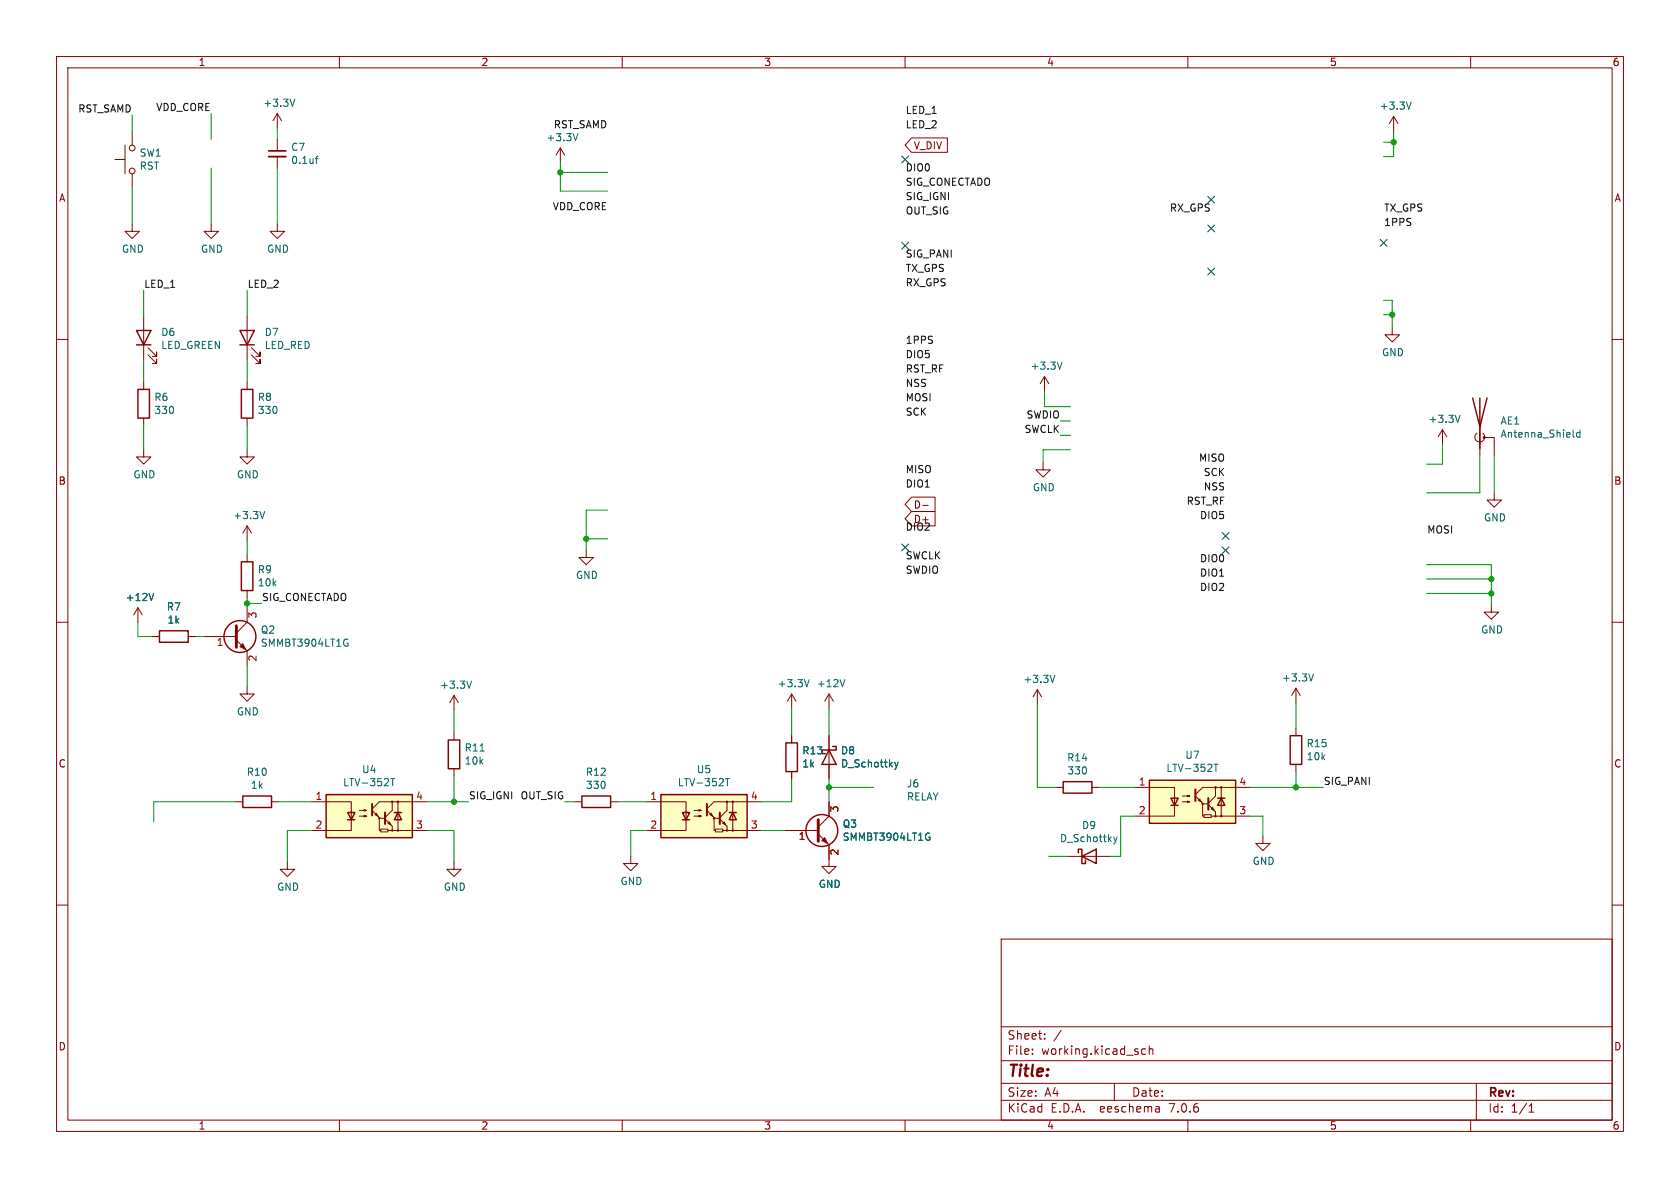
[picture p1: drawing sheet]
<svg xmlns="http://www.w3.org/2000/svg" width="297mm" height="210mm" viewBox="0 0 297 210" stroke-linecap="round" stroke-linejoin="round" font-family="sans-serif">
<g fill="none" stroke="#840000" stroke-width=".18">
<path d="M10 10h277v190h-277zM12 12h273v186h-273zM60 10v2M110 10v2M160 10v2M210 10v2M260 10v2M20.3 28.2h1.8M22.1 25.7v5M23.4 39.6v1.3h1.2l-1.2 1.3-1.3-1.3h1.3M23.4 23.1v2.6M23.4 30.7v2.6"/>
<path d="M37.3 39.6v1.3h1.3l-1.3 1.3-1.2-1.3h1.2M49 39.6v1.3h1.3l-1.3 1.3-1.2-1.3h1.2M49 20.1l-.7 1.2M49 20.1v2.5M49 24.6v2.1M49 27.7v2M49 20.1l.8 1.2M99.1 26.2l-.8 1.2M99.1 26.2v2.5M99.1 26.2l.7 1.2M161.1 24.4h6.4v2.5h-6.4l-1.1-1.2zM246.4 20.6l-.8 1.2"/>
<path d="M246.4 20.6v2.5M246.4 20.6l.7 1.2M10 60h2M25.4 55.9v7.6M43.7 55.9v7.6M246.1 57.9v1.3h1.3l-1.3 1.3-1.2-1.3h1.2M285 60h2M25.4 79.5v1.3h1.3l-1.3 1.2-1.3-1.2h1.3M25.4 67.6v1.2M25.4 73.9v1.3M26.2 62.7l1.5 1.6v-.8v.8h-.8M26.2 61.5l1.5 1.5v-.8v.8h-.8"/>
<path d="M43.7 79.5v1.3h1.3l-1.3 1.2-1.3-1.2h1.3M43.7 67.6v1.2M43.7 73.9v1.3M44.4 62.7l1.6 1.6v-.8v.8h-.8M44.4 61.5l1.6 1.5v-.8v.8h-.8M184.7 66.5v2.6M184.7 66.5l-.8 1.3M184.7 66.5l.7 1.3M255 75.9l-.7 1.3M255 75.9v2.6M255 75.9l.8 1.3M261.1 76.6a.85 .85 0 0 0-.1 1.2 .85 .85 0 0 0 1.2 0 .85 .85 0 0 0-.1-1.2"/>
<path d="M261.6 75.4v5.1M262.4 77.3h1.8v3.2M43.7 93v2.5M43.7 98v1.3M43.7 93l-.8 1.2M43.7 93l.7 1.2M103.6 97.3v1.3h1.3l-1.3 1.2-1.2-1.2h1.2M161.1 90.4h4.2v2.6h-4.2l-1.1-1.3zM161.1 87.9h4.2v2.5h-4.2l-1.1-1.2zM163.1 89.3h1M184.4 81.8v1.3h1.3l-1.3 1.2-1.3-1.2h1.3M264.2 87.1v1.3h1.2l-1.2 1.3-1.3-1.3h1.3"/>
<path d="M10 110h2M24.4 107.4l-.8 1.3M24.4 107.4v2.6M24.4 107.4l.7 1.3M26.9 112.5h1.3M33.3 112.5h1.2M36.1 112.5h5.7M41.8 113.2l1.9 1.9v2.5M43.7 104.4v1.3M43.7 107.4v2.6l-1.9 1.9M263.7 106.9v1.3h1.2l-1.2 1.3-1.3-1.3h1.3M285 110h2"/>
<path d="M43.7 121.4v1.3h1.3l-1.3 1.3-1.3-1.3h1.3M80.3 122.9v2.6M80.3 129.5v1.3M80.3 135.9v1.3M80.3 122.9l-.8 1.3M80.3 122.9l.7 1.3M140 122.7v2.5M140 130v1.3M140 136.4v1.3M140 122.7l-.8 1.3M140 122.7l.7 1.3M146.6 122.7v2.5"/>
<path d="M146.6 130v7.7M146.6 122.7l-.8 1.3M146.6 122.7l.7 1.3M183.4 121.9l-.8 1.3M183.4 121.9v2.6M183.4 121.9l.7 1.3M186.7 139.2h1.3M193 139.2h1.3M200.7 139.2h6.9v1.9M214.9 139.2v1.5l-1.3 1.3M215.9 139.2v5.1M221 139.2h-8.4l-1.3 1.3"/>
<path d="M229.1 121.7l-.8 1.2M229.1 121.7v2.5M229.1 128.8v1.2M229.1 135.1v1.3M229.1 121.7l.8 1.2M10 160h2M41.7 141.7h1.2M48 141.7h1.3M50.8 152.4v1.3h1.3l-1.3 1.2-1.3-1.2h1.3M55.1 141.7h7v1.9M62.1 143.4v3.4h-7M63.5 144.3h1.3l-.4 .1v-.3l.4 .2"/>
<path d="M63.5 143.3h1.3l-.4 .1v-.3l.4 .2M65.8 143.3l1.3 1.2v2.3h.2M66.3 144l.2-.2 .3 .5zM67.1 144.7h1M67.3 146.6h1.3v.5h-1.3zM68.1 144.8l1.2 1.3v.7M68.6 145.5l.2-.2 .3 .5zM68.6 146.8h6.8M69.3 141.7v1.6l-1.2 1.2M70.4 141.7v5.1M75.4 141.7h-8.3l-1.3 1.3M80.3 152.4v1.3h1.2l-1.2 1.2-1.3-1.2h1.3"/>
<path d="M101.6 141.7h1.3M107.9 141.7h1.3M111.5 151.4v1.3h1.3l-1.3 1.2-1.3-1.2h1.3M114.3 141.7h7v1.9M121.3 143.4v3.4h-7M122.7 144.3h1.3l-.4 .1v-.3l.4 .2M122.7 143.3h1.3l-.4 .1v-.3l.4 .2M125 143.3l1.2 1.2v2.3h.3M125.5 144l.2-.2 .3 .5zM126.2 144.7h1.1M126.5 146.6h1.3v.5h-1.3zM127.3 144.8l1.2 1.3v.7"/>
<path d="M127.8 145.5l.2-.2 .3 .5zM127.8 146.8h6.8M128.5 141.7v1.6l-1.2 1.2M129.5 141.7v5.1M134.6 141.7h-8.4l-1.2 1.3M138.9 146.8h5.8M144.7 147.4l1.9 2v3.8h1.2l-1.2 1.2-1.3-1.2h1.3M146.6 141.7v2.6l-1.9 1.9M188.7 151.4h7.6M207.6 140.8v3.5h-6.9M209 141.7h1.3l-.4 .2v-.3l.4 .1M209 140.7h1.3l-.4 .1v-.2l.4 .1"/>
<path d="M211.3 140.7l1.3 1.3v2.3h.3M211.8 141.5l.3-.3 .2 .5zM212.6 142.1h1M212.9 144h1.2v.5h-1.2zM213.6 142.2l1.3 1.3v.8M214.1 144.3h6.9M214.4 142.7l.2 .6-.5-.3zM223.3 147.8v1.3h1.2l-1.2 1.3-1.3-1.3h1.3M285 160h2M177 166h108v32h-108zM60 198v2M110 198v2"/>
<path d="M160 198v2M177 194.5h108M177 191.5h108M177 187.5h108M177 181.5h108M182.5 186.3v.1M182.5 185.5v.1M184.7 183.6v.1M184.7 182.8v.1M187.6 182.1l-1.3 2M197 191.5v3M202.5 185.5l-.4-.1-.3 .3v.4l.2 .2h.5"/>
<path d="M203.2 185.5l.2-.1 .3 .1 .1 .9M203.2 184.9v1.5M204.9 195.7l.1 .9M205 196.5l-.2 .1M205 196h-.2M210 198v2M260 198v2M261 191.5v6.5M270.3 196.6h.9M270.3 195.5l.4-.4v1.5"/>
<circle cx="23.4" cy="26.2" r=".51"/>
<circle cx="23.4" cy="30.2" r=".51"/>
<circle cx="214.9" cy="139.2" r=".13"/>
<circle cx="215.9" cy="139.2" r=".13"/>
<circle cx="67.1" cy="144.7" r=".13"/>
<circle cx="69.3" cy="141.7" r=".13"/>
<circle cx="69.3" cy="146.8" r=".13"/>
<circle cx="70.4" cy="141.7" r=".13"/>
<circle cx="70.4" cy="146.8" r=".13"/>
<circle cx="126.2" cy="144.7" r=".13"/>
<circle cx="128.5" cy="141.7" r=".13"/>
<circle cx="128.5" cy="146.8" r=".13"/>
<circle cx="129.5" cy="141.7" r=".13"/>
<circle cx="129.5" cy="146.8" r=".13"/>
<circle cx="212.6" cy="142.1" r=".13"/>
<circle cx="214.9" cy="144.3" r=".13"/>
<circle cx="215.9" cy="144.3" r=".13"/>
</g>
<g fill="none" stroke="#006464" stroke-width=".18">
<path d="M52.1 17.5l-.4 1.3M249.5 18l-.4 1.3M55.8 28.1h.4M56.2 27.6l-.3 .2v1.1M102.2 23.6l-.5 1.3M187.8 64l-.5 1.3M258.1 73.4l-.4 1.3M278.2 77.2l.1 .1M279.3 76v1.3M279.3 76.5l-.3-.1-.3 .3 .1 .5h.5M46.8 90.4l-.4 1.3M27.2 104.9l-.4 1.3"/>
<path d="M61.2 113h.3M61.3 113.7h.2v.4l-.3 .1M186.5 119.4l-.4 1.2M232.2 119.1l-.4 1.3M69.1 137.6h.7M69.4 137.6v1.3M83.4 120.4l-.5 1.3M84.9 132.8h.7M128.2 137.6h.8M128.6 137.6v1.3M143.1 120.1l-.5 1.3M149.4 120.1l-.5 1.3"/>
<path d="M158.2 134.7l.3 .9M158.5 135.6l-.3 .4M158.8 134.7l-.3 .9M214.6 135.1h.7M215 135.1v1.3M164 147.3h.3M164.2 148h.2v.4l-.4 .1M196.9 147.9l.3 .9M197.2 148.8l-.3 .4M197.5 147.9l-.3 .9"/>
</g>
<g fill="none" stroke="#840000" stroke-width=".25">
<path d="M24.1 58.4h2.6l-1.3 2.6zM42.4 58.4h2.6l-1.3 2.6zM24.1 61h2.6M24.4 68.8h2v5.1h-2zM42.4 61h2.6M42.7 68.8h2v5.1h-2zM260.3 70.4l1.3 5 1.3-5M261.6 70.4v8.8M42.7 99.3h2v5.1h-2zM28.2 111.5h5.1v2h-5.1zM79.2 130.8h2.1v5.1h-2.1zM138.9 131.3h2.1v5.1h-2.1z"/>
<path d="M146.6 132.6l1.2 2.5h-2.5zM147.2 132h.6v.6h-2.5v.6h.6M188 138.2h5v2h-5zM203.2 137.9h15.2v7.6h-15.2zM228.1 130h2v5.1h-2zM42.9 140.7h5.1v2h-5.1zM57.7 140.5h15.2v7.6h-15.2zM61.5 143.6h1.2l-.6 1.3zM61.5 144.9h1.2M69.7 143.6h1.3M70.4 143.6l.6 1.3h-1.3zM102.9 140.7h5v2h-5z"/>
<path d="M116.8 140.5h15.3v7.6h-15.3zM120.6 143.6h1.3l-.6 1.3zM120.6 144.9h1.3M128.9 143.6h1.3M129.5 143.6l.7 1.3h-1.3zM190.6 150.7v-.6h.7v2.6h.6v-.7M191.3 151.4l2.5-1.3v2.6zM207 141.1h1.3l-.7 1.3zM207 142.4h1.3M215.3 141.1h1.2M215.9 141.1l.6 1.3h-1.2z"/>
<circle cx="42.4" cy="112.5" r="2.82"/>
<circle cx="145.3" cy="146.8" r="2.82"/>
</g>
<g fill="#840000" stroke="#840000" stroke-width=".18">
<path d="M145.3 148.6l.5-.5 .5 1z"/>
<path d="M42.4 114.3l.5-.5 .5 1z"/>
<circle cx="262.4" cy="77.3" r=".18"/>
</g>
<path d="M47.5 27.7h3" fill="none" stroke="#840000" stroke-width=".33"/>
<path d="M47.5 26.7h3" fill="none" stroke="#840000" stroke-width=".3"/>
<g fill="#ffffc2" stroke="#ffffc2" stroke-width=".18">
<path d="M57.7 140.5h15.2v7.6h-15.2z"/>
<path d="M116.8 140.5h15.3v7.6h-15.3z"/>
<path d="M203.2 137.9h15.2v7.6h-15.2z"/>
</g>
<path d="M211.3 139.6v2M65.8 142.1v2M68.1 143.6v2.1M125 142.1v2M127.3 143.6v2.1M213.6 141.1v2" fill="none" stroke="#840000" stroke-width=".36"/>
<path d="M41.8 110.6v3.8M144.7 144.9v3.8" fill="none" stroke="#840000" stroke-width=".51"/>
<g fill="none" stroke="#009600" stroke-width=".18">
<path d="M23.4 20.3v2.8M23.4 33.3v6.3M37.3 20.1v4.5M37.3 29.7v9.9M49 22.6v2M49 29.7v9.9M99.1 28.7v5.1h8.3M99.1 30.5h8.3M244.6 25.1h1.8M246.4 23.1v4.6h-1.8M25.4 51.3v4.6M43.7 51.3v4.6"/>
<path d="M244.6 55.6h1.5M244.6 53.1h1.5v4.8M25.4 63.5v4.1M25.4 75.2v4.3M43.7 63.5v4.1M43.7 75.2v4.3M184.7 69.1v2.8h4.5M187.5 74.4h1.7M187.5 77h1.7M189.2 79.5h-4.8v2.3M255 78.5v3.5h-2.8M43.7 95.5v2.5"/>
<path d="M103.6 95.3h3.8M107.4 90.2h-3.8v7.1M252.2 99.8h11.5v7.1M261.6 80.5v6.6h-9.4M264.2 80.5v6.6M24.4 110v2.5h2.5M34.5 112.5h1.6M43.7 105.7v1.7M43.7 117.6v3.8M43.7 106.7h2.5M252.2 102.4h11.5M252.2 104.9h11.5"/>
<path d="M80.3 125.5v4M80.3 137.2v4.5M140 137.7v4h-5.4M140 125.2v4.8M146.6 139.2h7.8M146.6 125.2v4.8M146.6 137.7v4M183.4 124.5v14.7h3.3M194.3 139.2h6.4M221 139.2h12.9M229.1 124.2v4.6M229.1 136.4v2.8"/>
<path d="M41.7 141.7h-14.5v3.6M49.3 141.7h5.8M55.1 146.8h-4.3v5.6M75.4 141.7h7.4M75.4 146.8h4.9v5.6M99.8 141.7h1.8M109.2 141.7h5.1M114.3 146.8h-2.8v4.6M134.6 146.8h4.3M185.4 151.4h3.3M200.7 144.3h-2.6v7.1h-1.8M221 144.3h2.3v3.5"/>
</g>
<g fill="none" stroke="#000084" stroke-width=".18">
<path d="M159.4 27.6l1.2 1.2M160.6 27.6l-1.2 1.2M213.5 39.8l1.2 1.2M213.5 34.7l1.2 1.2M214.7 39.8l-1.2 1.2M214.7 34.7l-1.2 1.2M159.4 42.8l1.2 1.2M160.6 42.8l-1.2 1.2M213.5 47.4l1.2 1.2M214.7 47.4l-1.2 1.2M244 42.3l1.2 1.2M245.2 42.3l-1.2 1.2"/>
<path d="M159.4 96.2l1.2 1.2M160.6 96.2l-1.2 1.2M216.1 94.1l1.2 1.3M216.1 96.7l1.2 1.2M217.3 94.1l-1.2 1.3M217.3 96.7l-1.2 1.2"/>
</g>
<g fill="#009600" stroke="#009600" stroke-width=".18">
<circle cx="99.1" cy="30.5" r=".46"/>
<circle cx="263.7" cy="104.9" r=".46"/>
<circle cx="263.7" cy="102.4" r=".46"/>
<circle cx="229.1" cy="139.2" r=".46"/>
<circle cx="103.6" cy="95.3" r=".46"/>
<circle cx="80.3" cy="141.7" r=".46"/>
<circle cx="246.1" cy="55.6" r=".46"/>
<circle cx="246.4" cy="25.1" r=".46"/>
<circle cx="146.6" cy="139.2" r=".46"/>
<circle cx="43.7" cy="106.7" r=".46"/>
</g>
<text font-size="2.8" fill="#840000" x="178" y="190.9">Title:</text>
<g font-size="2.1" fill="#840000">
<text x="178" y="184">Sheet:</text>
<text x="178" y="186.7">File:</text>
<text x="184.1" y="186.7">working.kicad_sch</text>
<text x="178" y="196.9">KiCad</text>
<text x="178" y="194.1">Size:</text>
<text x="184.7" y="194.1">A4</text>
<text x="185.7" y="196.9">E.D.A.</text>
<text x="194.6" y="196.9">eeschema</text>
<text x="200" y="194.1">Date:</text>
<text x="207" y="196.9">7.0.6</text>
<text x="263" y="194.3">Rev:</text>
<text x="263" y="196.9">Id:</text>
<text x="267.1" y="196.9">1/1</text>
</g>
<g font-size="1.8" fill="#840000">
<text x="35" y="11.9">1</text>
<text x="85" y="11.9">2</text>
<text x="135" y="11.9">3</text>
<text x="185" y="11.9">4</text>
<text x="235" y="11.9">5</text>
<text x="285" y="11.9">6</text>
<text x="161.4" y="26.6">V_DIV</text>
<text x="10.3" y="35.9">A</text>
<text x="285.3" y="35.9">A</text>
<text x="10.3" y="85.9">B</text>
<text x="285.3" y="85.9">B</text>
<text x="161.4" y="90.1">D-</text>
<text x="10.3" y="135.9">C</text>
<text x="285.3" y="135.9">C</text>
<text x="10.3" y="185.9">D</text>
<text x="285.3" y="185.9">D</text>
<text x="35" y="199.9">1</text>
<text x="85" y="199.9">2</text>
<text x="135" y="199.9">3</text>
<text x="185" y="199.9">4</text>
<text x="235" y="199.9">5</text>
<text x="285" y="199.9">6</text>
</g>
<g font-size="1.8" fill="#0f0f0f">
<text x="13.7" y="20">RST_SAMD</text>
<text x="27.5" y="19.7">VDD_CORE</text>
<text x="97.8" y="22.8">RST_SAMD</text>
<text x="160" y="22.8">LED_2</text>
<text x="160" y="20.2">LED_1</text>
<text x="160" y="35.5">SIG_IGNI</text>
<text x="160" y="32.9">SIG_CONECTADO</text>
<text x="160" y="30.4">DIO0</text>
<text x="97.6" y="37.2">VDD_CORE</text>
<text x="160" y="38">OUT_SIG</text>
<text x="206.7" y="37.5">RX_GPS</text>
<text x="244.6" y="40">1PPS</text>
<text x="244.6" y="37.5">TX_GPS</text>
<text x="160" y="45.6">SIG_PANI</text>
<text x="25.4" y="51">LED_1</text>
<text x="43.7" y="51">LED_2</text>
<text x="160" y="50.7">RX_GPS</text>
<text x="160" y="48.2">TX_GPS</text>
<text x="160" y="65.9">RST_RF</text>
<text x="160" y="63.4">DIO5</text>
<text x="160" y="60.9">1PPS</text>
<text x="160" y="71">MOSI</text>
<text x="160" y="68.5">NSS</text>
<text x="160" y="73.6">SCK</text>
<text x="181" y="76.6">SWCLK</text>
<text x="181.4" y="74.1">SWDIO</text>
<text x="160" y="83.7">MISO</text>
<text x="211.9" y="81.7">MISO</text>
<text x="160" y="86.3">DIO1</text>
<text x="209.7" y="89.3">RST_RF</text>
<text x="212.7" y="84.2">SCK</text>
<text x="212.7" y="86.8">NSS</text>
<text x="160" y="93.9">DIO2</text>
<text x="161.4" y="92.6">D+</text>
<text x="212" y="91.9">DIO5</text>
<text x="252.2" y="94.4">MOSI</text>
<text x="160" y="101.5">SWDIO</text>
<text x="160" y="99">SWCLK</text>
<text x="212" y="99.5">DIO0</text>
<text x="46.2" y="106.3">SIG_CONECTADO</text>
<text x="212" y="102">DIO1</text>
<text x="212" y="104.6">DIO2</text>
<text x="82.8" y="141.4">SIG_IGNI</text>
<text x="91.9" y="141.4">OUT_SIG</text>
<text x="233.9" y="138.8">SIG_PANI</text>
</g>
<g font-size="1.8" fill="#006464">
<text x="46.5" y="19.1">+3.3V</text>
<text x="243.8" y="19.6">+3.3V</text>
<text x="24.6" y="27.9">SW1</text>
<text x="51.4" y="26.9">C7</text>
<text x="51.4" y="29.2">0.1uf</text>
<text x="96.5" y="25.2">+3.3V</text>
<text x="24.6" y="30.2">RST</text>
<text x="21.5" y="44.9">GND</text>
<text x="35.4" y="44.9">GND</text>
<text x="47.1" y="44.9">GND</text>
<text x="28.4" y="59.6">D6</text>
<text x="46.7" y="59.6">D7</text>
<text x="28.4" y="61.9">LED_GREEN</text>
<text x="46.7" y="61.9">LED_RED</text>
<text x="182.1" y="65.6">+3.3V</text>
<text x="244.2" y="63.2">GND</text>
<text x="27.2" y="71.1">R6</text>
<text x="45.5" y="71.1">R8</text>
<text x="27.2" y="73.4">330</text>
<text x="45.5" y="73.4">330</text>
<text x="252.5" y="75">+3.3V</text>
<text x="265.2" y="75.3">AE1</text>
<text x="265.2" y="77.6">Antenna_Shield</text>
<text x="23.5" y="84.8">GND</text>
<text x="41.8" y="84.8">GND</text>
<text x="182.5" y="87">GND</text>
<text x="41.1" y="92">+3.3V</text>
<text x="262.2" y="92.4">GND</text>
<text x="45.5" y="101.5">R9</text>
<text x="22.1" y="106.5">+12V</text>
<text x="45.5" y="103.9">10k</text>
<text x="101.7" y="102.5">GND</text>
<text x="29.4" y="108.1">R7</text>
<text x="29.5" y="110.4">1k</text>
<text x="46" y="112.2">Q2</text>
<text x="261.7" y="112.2">GND</text>
<text x="46" y="114.5">SMMBT3904LT1G</text>
<text x="77.7" y="121.9">+3.3V</text>
<text x="137.4" y="121.7">+3.3V</text>
<text x="144.3" y="121.7">+12V</text>
<text x="180.8" y="120.9">+3.3V</text>
<text x="226.5" y="120.7">+3.3V</text>
<text x="41.8" y="126.7">GND</text>
<text x="43.5" y="137.3">R10</text>
<text x="63.9" y="136.9">U4</text>
<text x="82.1" y="135.4">10k</text>
<text x="82.1" y="133">R11</text>
<text x="103.5" y="137.3">R12</text>
<text x="123.1" y="136.9">U5</text>
<text x="141.7" y="133.6">R13</text>
<text x="141.7" y="135.9">1k</text>
<text x="148.6" y="133.6">D8</text>
<text x="148.6" y="135.9">D_Schottky</text>
<text x="188.6" y="134.8">R14</text>
<text x="188.6" y="137.1">330</text>
<text x="206.1" y="136.7">LTV-352T</text>
<text x="209.4" y="134.3">U7</text>
<text x="230.9" y="134.6">10k</text>
<text x="230.9" y="132.3">R15</text>
<text x="44.2" y="139.6">1k</text>
<text x="60.6" y="139.2">LTV-352T</text>
<text x="103.5" y="139.6">330</text>
<text x="119.7" y="139.2">LTV-352T</text>
<text x="160.2" y="139.4">J6</text>
<text x="160.2" y="141.7">RELAY</text>
<text x="148.9" y="148.8">SMMBT3904LT1G</text>
<text x="148.9" y="146.5">Q3</text>
<text x="187.3" y="149.1">D_Schottky</text>
<text x="191.2" y="146.8">D9</text>
<text x="221.4" y="153.1">GND</text>
<text x="48.9" y="157.7">GND</text>
<text x="78.4" y="157.7">GND</text>
<text x="109.6" y="156.6">GND</text>
<text x="144.6" y="157.1">GND</text>
</g>
<g font-size="1.8" fill="#a90000">
<text x="45.7" y="109.4" transform="rotate(-90 45.7 109.4)">3</text>
<text x="38.2" y="114.5">1</text>
<text x="45.7" y="117" transform="rotate(-90 45.7 117)">2</text>
<text x="55.7" y="141.5">1</text>
<text x="73.5" y="141.5">4</text>
<text x="114.9" y="141.5">1</text>
<text x="132.6" y="141.5">4</text>
<text x="148.5" y="143.7" transform="rotate(-90 148.5 143.7)">3</text>
<text x="201.2" y="138.9">1</text>
<text x="219" y="138.9">4</text>
<text x="55.7" y="146.6">2</text>
<text x="73.5" y="146.6">3</text>
<text x="114.9" y="146.6">2</text>
<text x="132.6" y="146.6">3</text>
<text x="141.1" y="148.8">1</text>
<text x="201.2" y="144">2</text>
<text x="219" y="144">3</text>
<text x="148.5" y="151.3" transform="rotate(-90 148.5 151.3)">2</text>
</g>
</svg>
